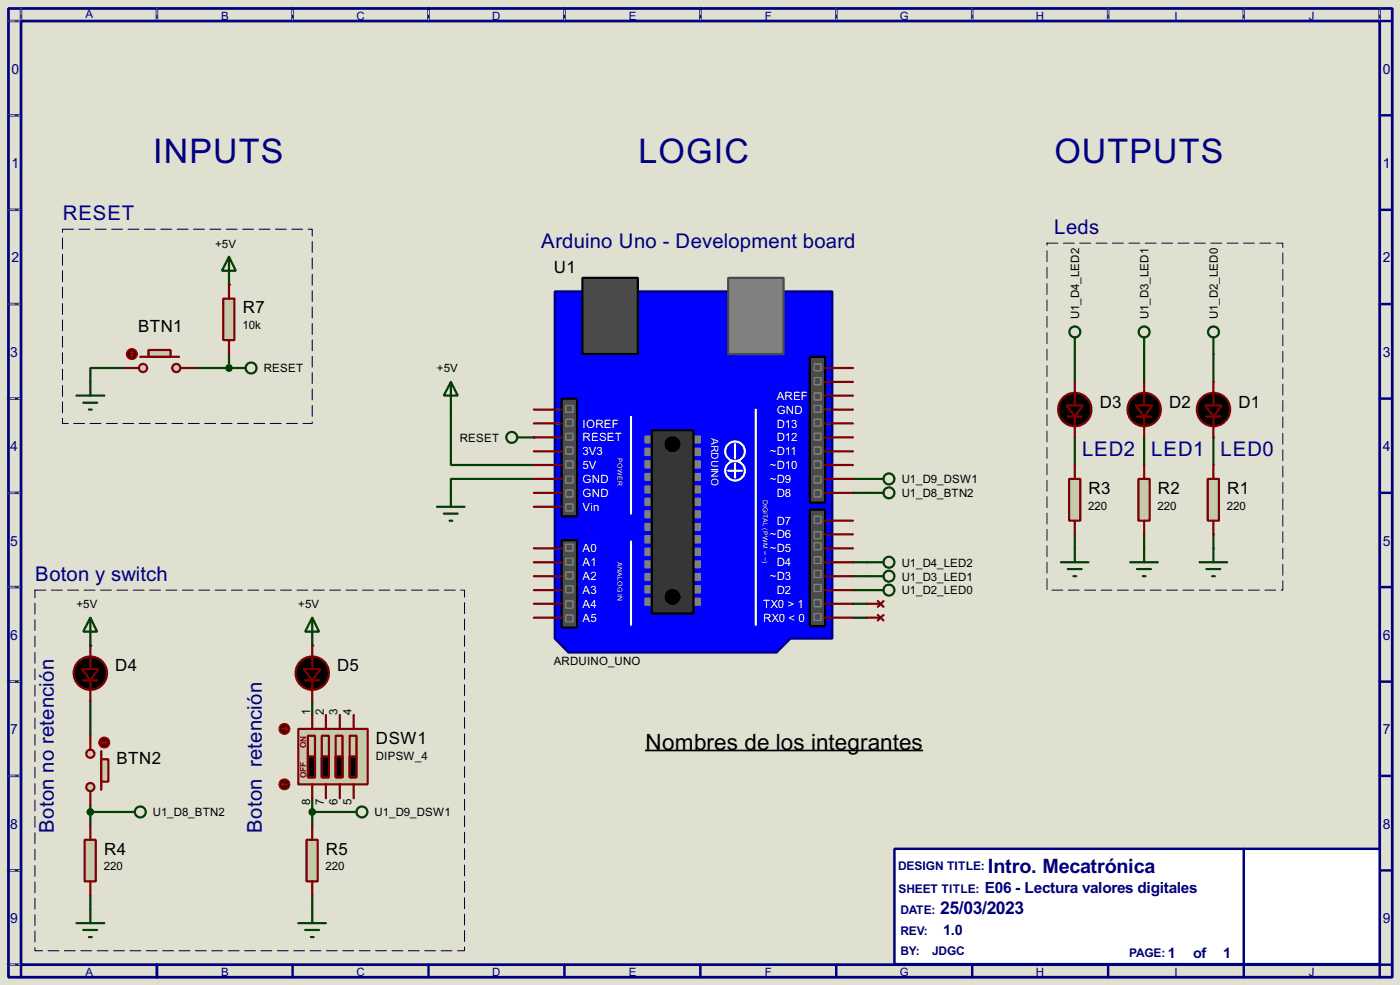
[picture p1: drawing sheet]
<svg xmlns="http://www.w3.org/2000/svg" width="256mm" height="180mm" viewBox="0 0 256 180" stroke-linecap="round" stroke-linejoin="round" font-family="sans-serif">
<path d="M0 0h256.5v180.3h-256.5z" fill="#e0e0d0"/>
<path d="M1.6 1.6h253.5v177.3h-253.5zM3.9 3.9h248.9v172.7h-248.9z" fill="none" stroke="#000080" stroke-width=".5"/>
<g fill="none" stroke="#000080" stroke-width=".45">
<path d="M3.9 1.6v2.3h-2.3M28.8 1.6v2.3M53.6 1.6v2.3M78.5 1.6v2.3M103.4 1.6v2.3M128.3 1.6v2.3M153.2 1.6v2.3M178.1 1.6v2.3M203 1.6v2.3M227.9 1.6v2.3M252.8 1.6v2.3h2.3M1.6 21.1h2.3"/>
<path d="M1.6 38.4h2.3M252.8 21.1h2.3M252.8 38.4h2.3M1.6 55.7h2.3M252.8 55.7h2.3M1.6 73h2.3M252.8 73h2.3M1.6 90.2h2.3M252.8 90.2h2.3M1.6 107.5h2.3M252.8 107.5h2.3M1.6 124.8h2.3"/>
<path d="M252.8 124.8h2.3M1.6 142h2.3M1.6 159.3h2.3M252.8 142h2.3M252.8 159.3h2.3M1.6 176.6h2.3v2.3M28.8 176.6v2.3M53.6 176.6v2.3M78.5 176.6v2.3M103.4 176.6v2.3M128.3 176.6v2.3M153.2 176.6v2.3"/>
<path d="M178.1 176.6v2.3M203 176.6v2.3M227.9 176.6v2.3M255.1 176.6h-2.3v2.3"/>
</g>
<g fill="none" stroke="#e0e0d0" stroke-width=".18">
<path d="M1.3 3.9h2.3M3.9 1.3v2.3M28.8 1.3v2.3M53.6 1.3v2.3M78.5 1.3v2.3M103.4 1.3v2.3M128.3 1.3v2.3M153.2 1.3v2.3M178.1 1.3v2.3M203 1.3v2.3M227.9 1.3v2.3M252.8 1.3v2.3"/>
<path d="M1.3 21.1h2.3M1.3 38.4h2.3M1.3 55.7h2.3M1.3 73h2.3M1.3 90.2h2.3M1.3 107.5h2.3M1.3 124.8h2.3M1.3 142h2.3M1.3 159.3h2.3M1.3 176.6h2.3"/>
</g>
<g fill="none" stroke="#000" stroke-width=".18" stroke-dasharray=".5 1">
<path d="M1.3 3.9h2.3M3.9 1.3v2.3M28.8 1.3v2.3M53.6 1.3v2.3M78.5 1.3v2.3M103.4 1.3v2.3M128.3 1.3v2.3M153.2 1.3v2.3M178.1 1.3v2.3M203 1.3v2.3M227.9 1.3v2.3M252.8 1.3v2.3"/>
<path d="M1.3 21.1h2.3M1.3 38.4h2.3M1.3 55.7h2.3M1.3 73h2.3M1.3 90.2h2.3M1.3 107.5h2.3M1.3 124.8h2.3M1.3 142h2.3M1.3 159.3h2.3M1.3 176.6h2.3"/>
</g>
<path d="M163.9 155.4h88.9v21.1h-88.9z" fill="#fff" stroke="#000080" stroke-width=".45"/>
<path d="M227.9 155.4v21.1" fill="none" stroke="#000080" stroke-width=".45"/>
<path d="M35.6 67.4h6.4M196.9 80.1v5M196.9 97.8v2.6M209.6 80.1v5M209.6 97.8v2.6M222.3 80.1v5M222.3 97.8v2.6" fill="none" stroke="#004000" stroke-width=".4"/>
<circle cx="42" cy="67.4" r=".2" fill="#004000"/>
<path d="M42 64.8v2.6" fill="none" stroke="#004000" stroke-width=".4"/>
<circle cx="42" cy="52.1" r=".2" fill="#004000"/>
<path d="M22.9 67.4h-6.3v2.5M16.6 128.3v6.4M16.6 163.9v2.5" fill="none" stroke="#004000" stroke-width=".4"/>
<circle cx="16.6" cy="118.2" r=".2" fill="#004000"/>
<path d="M16.6 147.4v3.8M57.2 163.9v2.5" fill="none" stroke="#004000" stroke-width=".4"/>
<circle cx="57.2" cy="118.2" r=".2" fill="#004000"/>
<path d="M57.2 128.3v2.6M57.2 146.1v5.1" fill="none" stroke="#004000" stroke-width=".4"/>
<circle cx="97.8" cy="80.1" r=".2" fill="#004000"/>
<g fill="none" stroke="#004000" stroke-width=".4">
<path d="M82.6 69.9l1.3 2.5h-2.6zM82.6 69.9v15.2h15.2M196.9 64.8v5.1M209.6 64.8v5.1M222.3 64.8v5.1M80.1 92.8h5M81.3 94h2.6M82.4 95.3h.5M97.8 87.7h-15.2v5.1M156.3 87.7h2.5M156.3 90.2h2.5M156.3 102.9h2.5"/>
<path d="M156.3 105.5h2.5M156.3 108h2.5M156.3 110.5h2.5M156.3 113.1h2.5M16.6 148.6h5M57.2 148.6h5.1"/>
</g>
<path d="M118.2 137.4h50.9" fill="none" stroke="#000" stroke-width=".3"/>
<g fill="#000" stroke="#800000" stroke-width=".4">
<path d="M195.4 74.2h3l-1.5 2.1z"/>
<circle cx="196.9" cy="75" r="3.1"/>
</g>
<path d="M195.6 76.3h2.6M196.9 69.9v4.3M196.9 76.3v3.8" fill="none" stroke="#800000" stroke-width=".4"/>
<path d="M195.9 87.7h2v7.6h-2z" fill="#c8c8aa" stroke="#800000" stroke-width=".4"/>
<path d="M208.3 76.3h2.6M209.6 69.9v4.3M209.6 76.3v3.8M196.9 85.1v2.6M196.9 95.3v2.5" fill="none" stroke="#800000" stroke-width=".4"/>
<path d="M194.4 102.9h5M195.6 104.2h2.6M196.7 105.5h.5M196.9 100.4v2.5" fill="none" stroke="#004000" stroke-width=".4"/>
<g fill="#000" stroke="#800000" stroke-width=".4">
<path d="M208.1 74.2h3l-1.5 2.1z"/>
<circle cx="209.6" cy="75" r="3.1"/>
</g>
<path d="M208.6 87.7h2v7.6h-2z" fill="#c8c8aa" stroke="#800000" stroke-width=".4"/>
<path d="M221 76.3h2.6M222.3 69.9v4.3M222.3 76.3v3.8M209.6 85.1v2.6M209.6 95.3v2.5" fill="none" stroke="#800000" stroke-width=".4"/>
<path d="M207.1 102.9h5M208.3 104.2h2.6M209.4 105.5h.5M209.6 100.4v2.5" fill="none" stroke="#004000" stroke-width=".4"/>
<g fill="#000" stroke="#800000" stroke-width=".4">
<path d="M220.8 74.2h3l-1.5 2.1z"/>
<circle cx="222.3" cy="75" r="3.1"/>
</g>
<path d="M221.3 87.7h2v7.6h-2z" fill="#c8c8aa" stroke="#800000" stroke-width=".4"/>
<path d="M222.3 85.1v2.6M222.3 95.3v2.5" fill="none" stroke="#800000" stroke-width=".4"/>
<path d="M219.8 102.9h5M221 104.2h2.6M222.1 105.5h.5M222.3 100.4v2.5" fill="none" stroke="#004000" stroke-width=".4"/>
<g fill="#c8c8aa" stroke="#800000" stroke-width=".4">
<circle cx="26.2" cy="67.4" r=".75"/>
<circle cx="32.3" cy="67.4" r=".75"/>
</g>
<path d="M25.7 65.3h7.1" fill="none" stroke="#800000" stroke-width=".4"/>
<path d="M27.2 64.1h4.1v1.2h-4.1z" fill="#c8c8aa" stroke="#800000" stroke-width=".4"/>
<path d="M22.9 67.4h2.6M33.1 67.4h2.5" fill="none" stroke="#800000" stroke-width=".4"/>
<circle cx="24.1" cy="64.8" r="1" fill="#400000" stroke="#f00" stroke-width=".2"/>
<path d="M23.9 65.1l.3 .2M24.2 64.3v1M24.2 64.3l.2 .3M24.2 64.3l-.3 .3M24.4 65.1l-.2 .2" fill="none" stroke="#f00" stroke-width=".2"/>
<g fill="none" stroke="#004000" stroke-width=".4">
<path d="M42 47l1.2 2.6h-2.5zM42 47v5.1M42 67.4h3"/>
<circle cx="46" cy="67.4" r="1"/>
</g>
<circle cx="41.9" cy="67.4" r=".5" fill="#004000" stroke="#004000" stroke-width=".4"/>
<path d="M40.9 54.7h2.1v7.6h-2.1z" fill="#c8c8aa" stroke="#800000" stroke-width=".4"/>
<path d="M42 52.1v2.6M42 62.3v2.5M16.6 118.2v4.3M158.8 113.1h2.5M158.8 110.5h2.5M160.8 112.6l1.1 1M160.8 110l1.1 1.1M161.9 112.6l-1.1 1M161.9 110l-1.1 1.1M15.3 124.5h2.5M16.6 124.5v3.8" fill="none" stroke="#800000" stroke-width=".4"/>
<g fill="none" stroke="#004000" stroke-width=".4">
<path d="M14 72.4h5.1M15.3 73.7h2.5M16.3 75h.5M16.6 69.9v2.5M94.8 80.1h3M158.8 108h3.1M158.8 105.5h3.1M158.8 102.9h3.1"/>
<circle cx="93.7" cy="80.1" r="1"/>
<circle cx="162.8" cy="102.9" r="1"/>
<circle cx="162.8" cy="108" r="1"/>
<circle cx="162.8" cy="105.5" r="1"/>
</g>
<path d="M11.5 42h45.7v35.5h-45.7zM191.8 44.5h43.2v63.5h-43.2z" fill="none" stroke="#e0e0d0" stroke-width=".18"/>
<path d="M11.5 42h45.7v35.5h-45.7zM191.8 44.5h43.2v63.5h-43.2z" fill="none" stroke="#000040" stroke-width=".18" stroke-dasharray="2 1"/>
<g fill="#000" stroke="#800000" stroke-width=".4">
<path d="M15 122.5h3.1l-1.5 2z"/>
<circle cx="16.5" cy="123.2" r="3.1"/>
</g>
<path d="M15.5 153.7h2.1v7.6h-2.1z" fill="#c8c8aa" stroke="#800000" stroke-width=".4"/>
<path d="M16.6 151.2v2.5M16.6 161.3v2.6" fill="none" stroke="#800000" stroke-width=".4"/>
<path d="M14 169h5.1M15.3 170.2h2.5M16.3 171.5h.5M16.6 166.4v2.6" fill="none" stroke="#004000" stroke-width=".4"/>
<g fill="#c8c8aa" stroke="#800000" stroke-width=".4">
<circle cx="16.5" cy="138" r=".75"/>
<circle cx="16.5" cy="144.1" r=".75"/>
</g>
<path d="M18.6 137.5v7.1" fill="none" stroke="#800000" stroke-width=".4"/>
<path d="M18.6 139h1.3v4.1h-1.3z" fill="#c8c8aa" stroke="#800000" stroke-width=".4"/>
<path d="M16.6 134.7v2.5M16.6 144.8v2.6" fill="none" stroke="#800000" stroke-width=".4"/>
<circle cx="19.1" cy="135.9" r="1" fill="#400000" stroke="#f00" stroke-width=".2"/>
<path d="M18.6 135.9h1M18.6 135.9l.3 .3M18.9 135.7l-.3 .2M19.4 135.7l.2 .2M19.6 135.9l-.2 .3" fill="none" stroke="#f00" stroke-width=".2"/>
<g fill="none" stroke="#004000" stroke-width=".4">
<path d="M158.8 90.2h3.1M16.6 113.1l1.2 2.5h-2.5zM16.6 113.1v5.1"/>
<circle cx="162.8" cy="90.2" r="1"/>
</g>
<circle cx="16.5" cy="148.6" r=".5" fill="#004000" stroke="#004000" stroke-width=".4"/>
<path d="M56.2 153.7h2v7.6h-2z" fill="#c8c8aa" stroke="#800000" stroke-width=".4"/>
<path d="M57.2 151.2v2.5M57.2 161.3v2.6" fill="none" stroke="#800000" stroke-width=".4"/>
<g fill="none" stroke="#004000" stroke-width=".4">
<path d="M158.8 87.7h3.1M57.2 113.1l1.3 2.5h-2.6zM57.2 113.1v5.1M54.7 169h5M55.9 170.2h2.6M57 171.5h.5M57.2 166.4v2.6"/>
<circle cx="162.8" cy="87.7" r="1"/>
</g>
<path d="M54.7 133.4h12.7v10.2h-12.7z" fill="#c8c8aa" stroke="#800000" stroke-width=".4"/>
<path d="M56.4 134.7h1.3v7.6h-1.3zM57.2 130.9v2.5M59 134.7h1.3v7.6h-1.3zM59.7 130.9v2.5M61.5 134.7h1.3v7.6h-1.3zM62.3 130.9v2.5M64.1 134.7h1.2v7.6h-1.2zM64.8 130.9v2.5M57.2 143.6v2.5M59.7 143.6v2.5M62.3 143.6v2.5M64.8 143.6v2.5" fill="none" stroke="#800000" stroke-width=".4"/>
<path d="M56.4 138.5h1.3v3.8h-1.3zM59 138.5h1.3v3.8h-1.3zM61.5 138.5h1.3v3.8h-1.3zM64.1 138.5h1.2v3.8h-1.2z" fill="#000" stroke="#800000" stroke-width=".4"/>
<circle cx="52.1" cy="143.6" r="1" fill="#400000" stroke="#f00" stroke-width=".2"/>
<path d="M51.6 143.6l.3 .2M51.6 143.6h1M51.9 143.3l-.3 .3" fill="none" stroke="#f00" stroke-width=".2"/>
<circle cx="52.1" cy="133.4" r="1" fill="#400000" stroke="#f00" stroke-width=".2"/>
<path d="M51.6 133.4h1M52.4 133.2l.2 .2M52.6 133.4l-.2 .3" fill="none" stroke="#f00" stroke-width=".2"/>
<g fill="#000" stroke="#800000" stroke-width=".4">
<path d="M55.7 122.5h3l-1.5 2z"/>
<circle cx="57.2" cy="123.2" r="3.1"/>
</g>
<path d="M57.2 118.2v4.3M55.9 124.5h2.6M57.2 124.5v3.8" fill="none" stroke="#800000" stroke-width=".4"/>
<circle cx="57.2" cy="148.6" r=".5" fill="#004000" stroke="#004000" stroke-width=".4"/>
<path d="M6.4 108h78.7v66h-78.7z" fill="none" stroke="#e0e0d0" stroke-width=".18"/>
<path d="M6.4 108h78.7v66h-78.7z" fill="none" stroke="#000040" stroke-width=".18" stroke-dasharray="2 1"/>
<path d="M101.7 53.4h50.8v63.5h-7.7l-2.5 2.5h-38.1l-2.5-2.5z" fill-rule="evenodd" fill="#00f" stroke="#000080" stroke-width=".45"/>
<path d="M102.9 98.9h2.8v16h-2.8z" fill="#4b4b4b" stroke="#000" stroke-width=".4"/>
<path d="M103.7 99.6h1.3v1.3h-1.3zM103.7 102.2h1.3v1.2h-1.3zM103.7 104.7h1.3v1.3h-1.3zM103.7 107.2h1.3v1.3h-1.3zM103.7 110h1.3v1.3h-1.3zM103.7 112.6h1.3v1.2h-1.3z" fill="none" stroke="#808080" stroke-width=".25"/>
<path d="M102.9 73h2.8v21.5h-2.8z" fill="#4b4b4b" stroke="#000" stroke-width=".4"/>
<path d="M103.7 76.8h1.3v1.2h-1.3zM103.7 79.3h1.3v1.3h-1.3zM103.7 74.2h1.3v1.3h-1.3zM103.7 81.8h1.3v1.3h-1.3zM103.7 84.4h1.3v1.3h-1.3zM103.7 87.2h1.3v1.2h-1.3zM103.7 89.7h1.3v1.3h-1.3z" fill="none" stroke="#808080" stroke-width=".25"/>
<path d="M148.4 93.3h2.8v21.3h-2.8z" fill="#4b4b4b" stroke="#000" stroke-width=".4"/>
<path d="M149.2 99.4h1.2v1.2h-1.2zM149.2 101.9h1.2v1.3h-1.2zM149.2 104.4h1.2v1.3h-1.2zM149.2 107h1.2v1.3h-1.2zM149.2 109.8h1.2v1.3h-1.2zM149.2 112.3h1.2v1.3h-1.2z" fill="none" stroke="#808080" stroke-width=".25"/>
<path d="M148.4 65.3h2.8v26.7h-2.8z" fill="#4b4b4b" stroke="#000" stroke-width=".4"/>
<path d="M149.2 76.8h1.2v1.2h-1.2zM149.2 79.3h1.2v1.3h-1.2zM149.2 74.2h1.2v1.3h-1.2zM149.2 71.9h1.2v1.3h-1.2zM149.2 69.1h1.2v1.3h-1.2zM149.2 66.6h1.2v1.3h-1.2zM149.2 81.8h1.2v1.3h-1.2zM149.2 84.4h1.2v1.3h-1.2zM149.2 87.2h1.2v1.2h-1.2zM149.2 89.7h1.2v1.3h-1.2zM149.2 97.3h1.2v1.3h-1.2zM149.2 94.5h1.2v1.3h-1.2z" fill="none" stroke="#808080" stroke-width=".25"/>
<path d="M133.4 50.9h10.2v13.9h-10.2z" fill="#808080" stroke="#4b4b4b" stroke-width=".4"/>
<path d="M106.7 50.9h10.2v13.9h-10.2z" fill="#4b4b4b" stroke="#000" stroke-width=".4"/>
<g fill="#808080" stroke="#808080" stroke-width=".25">
<path d="M118.2 79.8h1.2v1.3h-1.2z"/>
<path d="M118.2 82.1h1.2v1.3h-1.2z"/>
<path d="M118.2 84.4h1.2v1.3h-1.2z"/>
<path d="M118.2 86.7h1.2v1.2h-1.2z"/>
<path d="M118.2 89h1.2v1.2h-1.2z"/>
<path d="M118.2 91.2h1.2v1.3h-1.2z"/>
<path d="M118.2 93.5h1.2v1.3h-1.2z"/>
<path d="M118.2 95.8h1.2v1.3h-1.2z"/>
<path d="M118.2 98.1h1.2v1.3h-1.2z"/>
<path d="M118.2 100.4h1.2v1.3h-1.2z"/>
<path d="M118.2 102.7h1.2v1.2h-1.2z"/>
<path d="M118.2 105h1.2v1.2h-1.2z"/>
<path d="M118.2 107.2h1.2v1.3h-1.2z"/>
<path d="M118.2 109.5h1.2v1.3h-1.2z"/>
<path d="M127.1 79.8h1.2v1.3h-1.2z"/>
<path d="M127.1 82.1h1.2v1.3h-1.2z"/>
<path d="M127.1 84.4h1.2v1.3h-1.2z"/>
<path d="M127.1 86.7h1.2v1.2h-1.2z"/>
<path d="M127.1 89h1.2v1.2h-1.2z"/>
<path d="M127.1 91.2h1.2v1.3h-1.2z"/>
<path d="M127.1 93.5h1.2v1.3h-1.2z"/>
<path d="M127.1 95.8h1.2v1.3h-1.2z"/>
<path d="M127.1 98.1h1.2v1.3h-1.2z"/>
<path d="M127.1 100.4h1.2v1.3h-1.2z"/>
<path d="M127.1 102.7h1.2v1.2h-1.2z"/>
<path d="M127.1 105h1.2v1.2h-1.2z"/>
<path d="M127.1 107.2h1.2v1.3h-1.2z"/>
<path d="M127.1 109.5h1.2v1.3h-1.2z"/>
</g>
<path d="M119.4 78.8h7.7v33.5h-7.7z" fill="#363636" stroke="#000" stroke-width=".4"/>
<g fill="#000" stroke="#000" stroke-width=".4">
<circle cx="123.2" cy="81.3" r="1.25"/>
<circle cx="123.2" cy="109.3" r="1.25"/>
</g>
<g fill="none" stroke="#fff" stroke-width=".4">
<path d="M115.6 76.3v17.7M138.5 75v39.4M115.6 99.1v15.3M133.4 86.2h2.5M134.7 81.3v2.6M134.7 84.9v2.5"/>
<circle cx="134.6" cy="82.6" r="1.8"/>
<circle cx="134.6" cy="86.2" r="1.8"/>
</g>
<path d="M103.7 92.3h1.3v1.2h-1.3z" fill="none" stroke="#808080" stroke-width=".25"/>
<g fill="none" stroke="#800000" stroke-width=".4">
<path d="M97.8 77.5h5.1M97.8 75h5.1M151.2 77.5h5.1M151.2 72.4h5.1M151.2 75h5.1M151.2 67.4h5.1M151.2 69.9h5.1M97.8 80.1h5.1M97.8 82.6h5.1M97.8 85.1h5.1M97.8 87.7h5.1M97.8 90.2h5.1"/>
<path d="M97.8 92.8h5.1M151.2 80.1h5.1M151.2 82.6h5.1M151.2 85.1h5.1M151.2 87.7h5.1M151.2 90.2h5.1M151.2 95.3h5.1M151.2 97.8h5.1M97.8 100.4h5.1M97.8 102.9h5.1M97.8 105.5h5.1M97.8 108h5.1"/>
<path d="M97.8 110.5h5.1M97.8 113.1h5.1M151.2 100.4h5.1M151.2 102.9h5.1M151.2 105.5h5.1M151.2 108h5.1M151.2 110.5h5.1M151.2 113.1h5.1"/>
</g>
<g fill="none" stroke="#004000" stroke-width=".4">
<path d="M196.9 61.8v3M209.6 61.8v3M222.3 61.8v3M21.6 148.6h3.1M62.3 148.6h3"/>
<circle cx="196.9" cy="60.8" r="1"/>
<circle cx="209.6" cy="60.8" r="1"/>
<circle cx="222.3" cy="60.8" r="1"/>
<circle cx="25.7" cy="148.6" r="1"/>
<circle cx="66.3" cy="148.6" r="1"/>
</g>
<g font-size="7" fill="#000080">
<text x="28.1" y="29.8">INPUTS</text>
<text x="117" y="29.8">LOGIC</text>
<text x="193.2" y="29.8">OUTPUTS</text>
</g>
<text font-size="4.6" x="118.2" y="137.2">Nombres de los integrantes</text>
<g font-size="4.2" fill="#000080">
<text x="11.5" y="40.3">RESET</text>
<text x="99.2" y="45.4">Arduino Uno - Development board</text>
<text x="193.1" y="42.9">Leds</text>
<text x="198.2" y="83.5">LED2</text>
<text x="210.9" y="83.5">LED1</text>
<text x="223.6" y="83.5">LED0</text>
<text x="6.5" y="106.4">Boton y switch</text>
<text x="9.9" y="152.4" transform="rotate(-90 9.9 152.4)">Boton no retención</text>
<text x="48" y="152.4" transform="rotate(-90 48 152.4)">Boton retención</text>
</g>
<text font-size="4.1" fill="#000080" x="181" y="159.7">Intro. Mecatrónica</text>
<text font-size="3.6" fill="#000080" x="172.3" y="167.4">25/03/2023</text>
<g font-size="3.5">
<text x="101.5" y="50.1">U1</text>
<text x="44.5" y="57.4">R7</text>
<text x="25.3" y="60.7">BTN1</text>
<text x="201.5" y="74.6">D3</text>
<text x="214.2" y="74.6">D2</text>
<text x="226.9" y="74.6">D1</text>
<text x="199.4" y="90.4">R3</text>
<text x="212.1" y="90.4">R2</text>
<text x="224.8" y="90.4">R1</text>
<text x="21.1" y="122.9">D4</text>
<text x="61.8" y="122.9">D5</text>
<text x="68.9" y="136.1">DSW1</text>
<text x="21.4" y="139.9">BTN2</text>
<text x="19.1" y="156.4">R4</text>
<text x="59.7" y="156.4">R5</text>
</g>
<text font-size="3.2" fill="#000080" x="180.4" y="163.5">E06 - Lectura valores digitales</text>
<g font-size="3" fill="#000080">
<text x="172.8" y="171.1">1.0</text>
<text x="214" y="175.4">1</text>
<text x="218.6" y="175.4">of</text>
<text x="224.1" y="175.4">1</text>
</g>
<g font-size="2.9" fill="#000080">
<text x="2.1" y="13.5">0</text>
<text x="253.4" y="13.5">0</text>
<text x="2.1" y="30.7">1</text>
<text x="253.4" y="30.7">1</text>
<text x="2.1" y="48">2</text>
<text x="253.4" y="48">2</text>
<text x="1.9" y="65.3">3</text>
<text x="253.4" y="65.3">3</text>
<text x="1.9" y="82.5">4</text>
<text x="253.4" y="82.5">4</text>
<text x="1.9" y="99.9">5</text>
<text x="253.4" y="99.9">5</text>
<text x="1.9" y="117.1">6</text>
<text x="253.4" y="117.1">6</text>
<text x="1.9" y="134.4">7</text>
<text x="253.4" y="134.4">7</text>
<text x="1.9" y="151.7">8</text>
<text x="253.4" y="151.7">8</text>
<text x="1.9" y="168.9">9</text>
<text x="253.4" y="168.9">9</text>
</g>
<g font-size="2.5" fill="#000080">
<text x="164.5" y="159.2">DESIGN TITLE:</text>
<text x="164.6" y="163.5">SHEET TITLE:</text>
<text x="164.9" y="167.4">DATE:</text>
<text x="164.9" y="171.2">REV:</text>
<text x="164.9" y="174.7">BY:</text>
<text x="170.7" y="174.7">JDGC</text>
<text x="206.8" y="175.2">PAGE:</text>
</g>
<g font-size="2.4" fill="#000080">
<text x="15.6" y="3.4">A</text>
<text x="40.5" y="3.6">B</text>
<text x="65.3" y="3.6">C</text>
<text x="90.2" y="3.6">D</text>
<text x="115.2" y="3.6">E</text>
<text x="140.1" y="3.6">F</text>
<text x="164.8" y="3.6">G</text>
<text x="189.8" y="3.6">H</text>
<text x="215.1" y="3.6">I</text>
<text x="239.8" y="3.6">J</text>
<text x="15.6" y="178.7">A</text>
<text x="40.5" y="178.7">B</text>
<text x="65.3" y="178.7">C</text>
<text x="90.2" y="178.7">D</text>
<text x="115.2" y="178.7">E</text>
<text x="140.1" y="178.7">F</text>
<text x="164.8" y="178.7">G</text>
<text x="189.8" y="178.7">H</text>
<text x="215.1" y="178.7">I</text>
<text x="239.8" y="178.7">J</text>
</g>
<g font-size="2.4">
<text x="39.4" y="45.3">+5V</text>
<text x="197.7" y="58.4" transform="rotate(-90 197.7 58.4)">U1_D4_LED2</text>
<text x="210.4" y="58.4" transform="rotate(-90 210.4 58.4)">U1_D3_LED1</text>
<text x="223.1" y="58.4" transform="rotate(-90 223.1 58.4)">U1_D2_LED0</text>
<text x="44.5" y="60.3">10k</text>
<text x="48.3" y="68.1">RESET</text>
<text x="80.1" y="68.1">+5V</text>
<text x="84.2" y="80.8">RESET</text>
<text x="165.2" y="88.5">U1_D9_DSW1</text>
<text x="165.2" y="91">U1_D8_BTN2</text>
<text x="199.4" y="93.3">220</text>
<text x="212.1" y="93.3">220</text>
<text x="224.8" y="93.3">220</text>
<text x="165.2" y="106.3">U1_D3_LED1</text>
<text x="165.2" y="103.7">U1_D4_LED2</text>
<text x="14" y="111.3">+5V</text>
<text x="54.7" y="111.3">+5V</text>
<text x="165.2" y="108.8">U1_D2_LED0</text>
<text x="101.4" y="121.7">ARDUINO_UNO</text>
<text x="56.8" y="130.8" transform="rotate(-90 56.8 130.8)">1</text>
<text x="59.3" y="130.8" transform="rotate(-90 59.3 130.8)">2</text>
<text x="61.8" y="130.9" transform="rotate(-90 61.8 130.9)">3</text>
<text x="64.4" y="130.9" transform="rotate(-90 64.4 130.9)">4</text>
<text x="68.8" y="139">DIPSW_4</text>
<text x="28" y="149.4">U1_D8_BTN2</text>
<text x="56.8" y="147.3" transform="rotate(-90 56.8 147.3)">8</text>
<text x="59.3" y="147.3" transform="rotate(-90 59.3 147.3)">7</text>
<text x="61.8" y="147.3" transform="rotate(-90 61.8 147.3)">6</text>
<text x="64.4" y="147.2" transform="rotate(-90 64.4 147.2)">5</text>
<text x="68.6" y="149.4">U1_D9_DSW1</text>
<text x="19.1" y="159.3">220</text>
<text x="59.7" y="159.3">220</text>
</g>
<g font-size="2.4" fill="#fff">
<text x="142.3" y="75.7">GND</text>
<text x="142.3" y="73.2">AREF</text>
<text x="106.7" y="83.3">3V3</text>
<text x="106.7" y="78.3">IOREF</text>
<text x="106.7" y="80.8">RESET</text>
<text x="141" y="83.3">~D11</text>
<text x="142.3" y="78.3">D13</text>
<text x="142.3" y="80.8">D12</text>
<text x="106.7" y="85.9">5V</text>
<text x="106.7" y="88.4">GND</text>
<text x="141" y="85.9">~D10</text>
<text x="141" y="88.4">~D9</text>
<text x="106.7" y="91">GND</text>
<text x="106.7" y="93.5">Vin</text>
<text x="142.3" y="91">D8</text>
<text x="106.7" y="101.1">A0</text>
<text x="141" y="98.6">~D6</text>
<text x="141" y="101.1">~D5</text>
<text x="142.3" y="96">D7</text>
<text x="106.7" y="103.7">A1</text>
<text x="106.7" y="106.2">A2</text>
<text x="141" y="106.2">~D3</text>
<text x="142.3" y="103.7">D4</text>
<text x="106.7" y="108.7">A3</text>
<text x="106.7" y="111.3">A4</text>
<text x="106.7" y="113.8">A5</text>
<text x="139.8" y="111.3">TX0 &gt; 1</text>
<text x="139.8" y="113.8">RX0 &lt; 0</text>
<text x="142.3" y="108.7">D2</text>
</g>
<text font-size="2.1" fill="#fff" x="130.3" y="80.1" transform="rotate(90 130.3 80.1)">ARDUINO</text>
<g font-size="1.7" fill="#800000">
<text x="56.1" y="137" transform="rotate(-90 56.1 137)">ON</text>
<text x="56.1" y="142.5" transform="rotate(-90 56.1 142.5)">OFF</text>
</g>
<g font-size="1.4" fill="#fff">
<text x="113.1" y="83.9" transform="rotate(90 113.1 83.9)">POWER</text>
<text x="139.8" y="91.5" transform="rotate(90 139.8 91.5)">DIGITAL (PWM = ~)</text>
<text x="113.1" y="102.9" transform="rotate(90 113.1 102.9)">ANALOG IN</text>
</g>
</svg>
